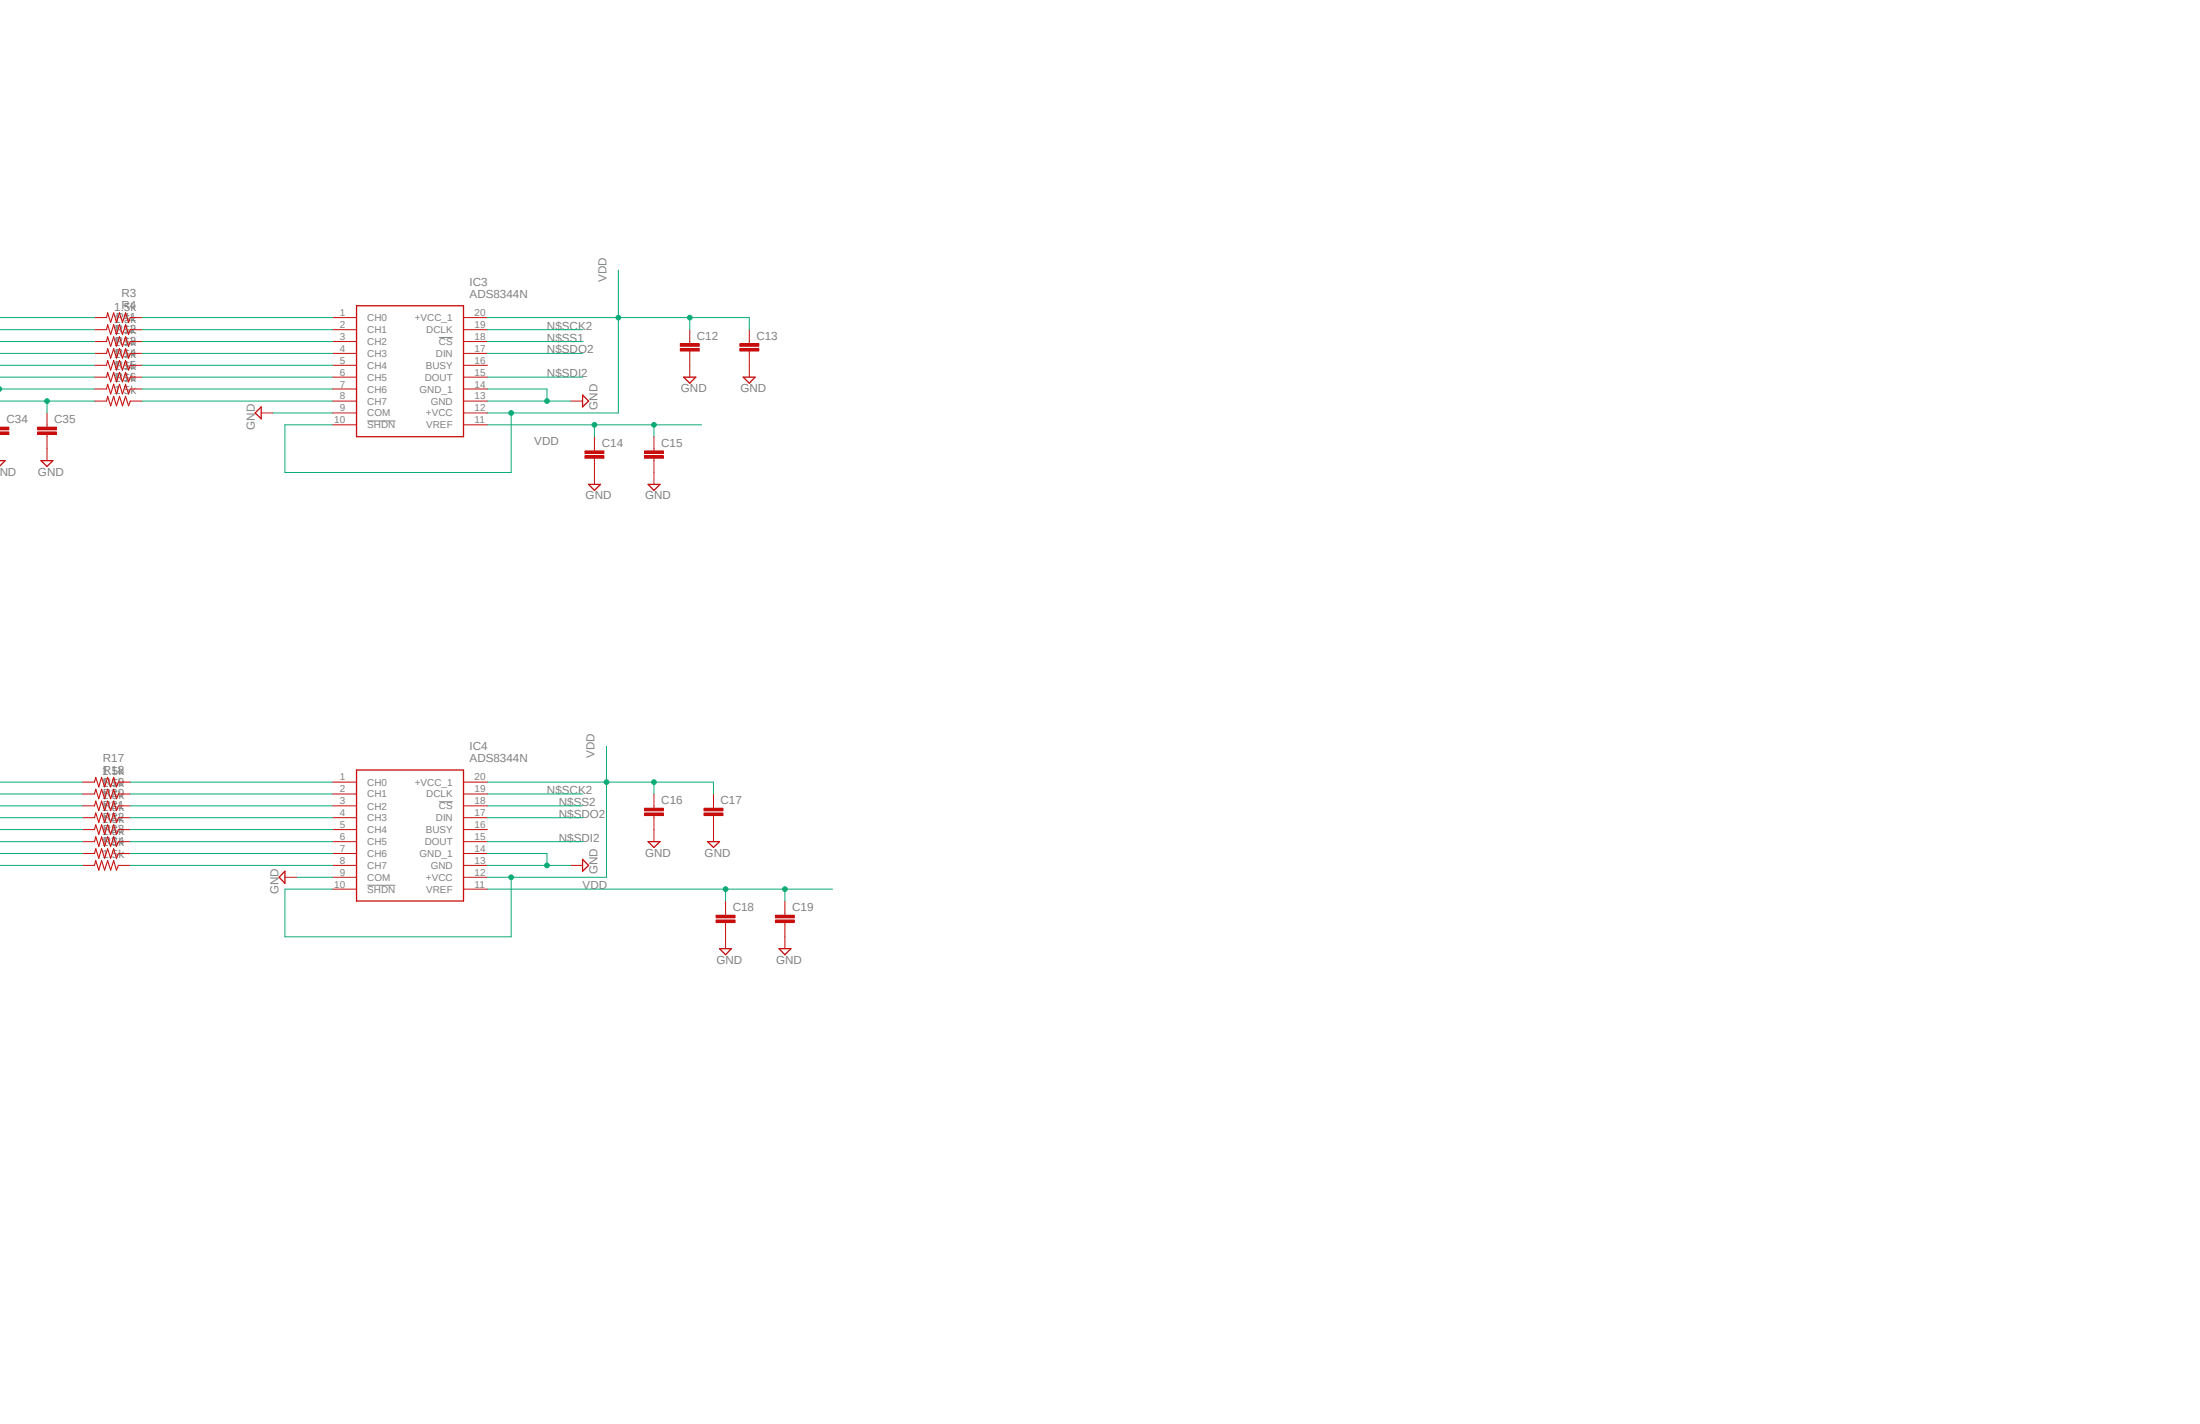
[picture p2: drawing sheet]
<svg xmlns="http://www.w3.org/2000/svg" width="432mm" height="279mm" viewBox="0 0 432 279" stroke-linecap="round" stroke-linejoin="round" font-family="sans-serif">
<path d="M163.5 0l-163.6 73.1M-.1 192.9l163.6 73.1" fill="none" stroke="#fff" stroke-width=".2"/>
<path d="M86.1 66.2h2.8M72.1 82.6h5.5M86.1 157.3h2.8M72.1 173.7h5.5" fill="none" stroke="#808080" stroke-width=".2"/>
<g fill="none" stroke="#c90d0c" stroke-width=".25">
<path d="M70 60h21v25.7h-21zM114.3 77.5l1.2 1.2-1.2 1.1zM134.2 74h2.4l-1.2 1.2zM145.9 74h2.3l-1.1 1.2zM50.1 81l1.2-1.2v2.4zM115.5 95h2.4l-1.2 1.2zM127.2 95h2.3l-1.1 1.2zM70 151.1h21v25.7h-21zM55.9 170.9v2.4l-1.1-1.2zM114.3 168.6l1.2 1.2-1.2 1.1zM127.2 165.1h2.3l-1.1 1.2zM138.9 165.1h2.3l-1.2 1.2z"/>
<path d="M141.2 186.1h2.4l-1.2 1.2zM152.9 186.1h2.3l-1.1 1.2z"/>
</g>
<g fill="none" stroke="#c90d0c" stroke-width=".2">
<path d="M65.3 62.3h4.7M65.3 64.7h4.7M65.3 67h4.7M65.3 69.3h4.7M65.3 71.7h4.7M65.3 74h4.7M65.3 76.3h4.7M65.3 78.7h4.7M91 62.3h4.7M91 64.7h4.7M91 67h4.7M91 69.3h4.7"/>
<path d="M91 71.7h4.7M91 74h4.7M91 76.3h4.7M91 78.7h4.7M112 78.7h2.3M135.4 67v.5M135.4 68.9v.4M135.4 71.7v2.3M147.1 71.7v2.3M51.3 81h2.3M65.3 81h4.7M65.3 83.4h4.7"/>
<path d="M91 81h4.7M91 83.4h4.7M116.7 92.7v2.3M128.4 92.7v2.3M65.3 153.5h4.7M65.3 155.8h4.7M65.3 158.1h4.7M91 153.5h4.7M91 155.8h4.7M91 158.1h4.7M55.9 172.1h2.4M65.3 160.4h4.7"/>
<path d="M65.3 162.8h4.7M65.3 165.1h4.7M65.3 167.5h4.7M65.3 169.8h4.7M65.3 172.1h4.7M65.3 174.5h4.7M91 160.4h4.7M91 162.8h4.7M91 165.1h4.7M91 167.5h4.7M91 169.8h4.7M91 172.1h4.7"/>
<path d="M91 174.5h4.7M112 169.8h2.3M128.4 162.8v2.3M140 162.8v2.3M142.4 183.8v2.3M154.1 183.8v2.3"/>
</g>
<path d="M133.5 68.4h3.7v.5h-3.7z" fill-rule="evenodd" fill="#c90d0c"/>
<path d="M133.5 68.4h3.7v.5h-3.7z" fill="none" stroke="#c90d0c" stroke-width=".2"/>
<path d="M133.5 67.4h3.7v.5h-3.7z" fill-rule="evenodd" fill="#c90d0c"/>
<path d="M133.5 67.4h3.7v.5h-3.7zM135.4 64.7v2.3M135.4 69.3v2.4M147.1 67v.5M147.1 68.9v.4" fill="none" stroke="#c90d0c" stroke-width=".2"/>
<path d="M145.2 68.4h3.7v.5h-3.7z" fill-rule="evenodd" fill="#c90d0c"/>
<path d="M145.2 68.4h3.7v.5h-3.7z" fill="none" stroke="#c90d0c" stroke-width=".2"/>
<path d="M145.2 67.4h3.7v.5h-3.7z" fill-rule="evenodd" fill="#c90d0c"/>
<path d="M145.2 67.4h3.7v.5h-3.7zM147.1 64.7v2.3M147.1 69.3v2.4M116.7 88v.5M116.7 89.9v.5" fill="none" stroke="#c90d0c" stroke-width=".2"/>
<path d="M114.8 89.4h3.7v.5h-3.7z" fill-rule="evenodd" fill="#c90d0c"/>
<path d="M114.8 89.4h3.7v.5h-3.7z" fill="none" stroke="#c90d0c" stroke-width=".2"/>
<path d="M114.8 88.5h3.7v.5h-3.7z" fill-rule="evenodd" fill="#c90d0c"/>
<path d="M114.8 88.5h3.7v.5h-3.7zM116.7 85.7v2.3M116.7 90.4v2.3M128.4 88v.5M128.4 89.9v.5" fill="none" stroke="#c90d0c" stroke-width=".2"/>
<path d="M126.5 89.4h3.7v.5h-3.7z" fill-rule="evenodd" fill="#c90d0c"/>
<path d="M126.5 89.4h3.7v.5h-3.7z" fill="none" stroke="#c90d0c" stroke-width=".2"/>
<path d="M126.5 88.5h3.7v.5h-3.7z" fill-rule="evenodd" fill="#c90d0c"/>
<path d="M126.5 88.5h3.7v.5h-3.7zM128.4 85.7v2.3M128.4 90.4v2.3M128.4 158.1v.5M128.4 160v.4" fill="none" stroke="#c90d0c" stroke-width=".2"/>
<path d="M126.5 159.5h3.7v.5h-3.7z" fill-rule="evenodd" fill="#c90d0c"/>
<path d="M126.5 159.5h3.7v.5h-3.7z" fill="none" stroke="#c90d0c" stroke-width=".2"/>
<path d="M126.5 158.6h3.7v.5h-3.7z" fill-rule="evenodd" fill="#c90d0c"/>
<path d="M126.5 158.6h3.7v.5h-3.7zM128.4 155.8v2.3M140 158.1v.5M140 160v.4M128.4 160.4v2.4" fill="none" stroke="#c90d0c" stroke-width=".2"/>
<path d="M138.2 159.5h3.7v.5h-3.7z" fill-rule="evenodd" fill="#c90d0c"/>
<path d="M138.2 159.5h3.7v.5h-3.7z" fill="none" stroke="#c90d0c" stroke-width=".2"/>
<path d="M138.2 158.6h3.7v.5h-3.7z" fill-rule="evenodd" fill="#c90d0c"/>
<path d="M138.2 158.6h3.7v.5h-3.7zM140 155.8v2.3M140 160.4v2.4M142.4 179.2v.4M142.4 181v.5" fill="none" stroke="#c90d0c" stroke-width=".2"/>
<path d="M140.5 180.5h3.8v.5h-3.8z" fill-rule="evenodd" fill="#c90d0c"/>
<path d="M140.5 180.5h3.8v.5h-3.8z" fill="none" stroke="#c90d0c" stroke-width=".2"/>
<path d="M140.5 179.6h3.8v.5h-3.8z" fill-rule="evenodd" fill="#c90d0c"/>
<path d="M140.5 179.6h3.8v.5h-3.8zM142.4 176.8v2.4M154.1 179.2v.4M142.4 181.5v2.3M154.1 181v.5" fill="none" stroke="#c90d0c" stroke-width=".2"/>
<path d="M152.2 180.5h3.7v.5h-3.7z" fill-rule="evenodd" fill="#c90d0c"/>
<path d="M152.2 180.5h3.7v.5h-3.7z" fill="none" stroke="#c90d0c" stroke-width=".2"/>
<path d="M152.2 179.6h3.7v.5h-3.7z" fill-rule="evenodd" fill="#c90d0c"/>
<path d="M152.2 179.6h3.7v.5h-3.7zM154.1 176.8v2.4M154.1 181.5v2.3" fill="none" stroke="#c90d0c" stroke-width=".2"/>
<path d="M-.1 84.8h1.8v.5h-1.8z" fill-rule="evenodd" fill="#c90d0c"/>
<path d="M-.1 84.8h1.8v.5h-1.8" fill="none" stroke="#c90d0c" stroke-width=".2"/>
<path d="M-.1 83.8h1.8v.5h-1.8z" fill-rule="evenodd" fill="#c90d0c"/>
<path d="M-.1 83.8h1.8v.5h-1.8M9.2 83.4v.4M9.2 85.2v.5" fill="none" stroke="#c90d0c" stroke-width=".2"/>
<path d="M7.4 84.8h3.7v.5h-3.7z" fill-rule="evenodd" fill="#c90d0c"/>
<path d="M7.4 84.8h3.7v.5h-3.7z" fill="none" stroke="#c90d0c" stroke-width=".2"/>
<path d="M7.4 83.8h3.7v.5h-3.7z" fill-rule="evenodd" fill="#c90d0c"/>
<g fill="none" stroke="#c90d0c" stroke-width=".2">
<path d="M18.5 62.3h2.4M18.5 64.7h2.4M18.5 67h2.4M18.5 69.3h2.4M18.5 71.7h2.4M18.5 74h2.4M18.5 76.3h2.4M18.5 78.7h2.4M25.6 62.3h2.3M25.6 64.7h2.3M25.6 67h2.3M25.6 69.3h2.3"/>
<path d="M25.6 71.7h2.3M25.6 74h2.3M25.6 76.3h2.3M25.6 78.7h2.3M7.4 83.8h3.7v.5h-3.7zM9.2 81v2.4M9.2 85.7v4.7M16.2 153.5h2.3M16.2 155.8h2.3M16.2 158.1h2.3M23.2 153.5h2.4M23.2 155.8h2.4"/>
<path d="M23.2 158.1h2.4M16.2 160.4h2.3M16.2 162.8h2.3M16.2 165.1h2.3M16.2 167.5h2.3M16.2 169.8h2.3M23.2 160.4h2.4M23.2 162.8h2.4M23.2 165.1h2.4M23.2 167.5h2.4M23.2 169.8h2.4"/>
</g>
<path d="M-.1 90.4h1.1l-1.1 1M8 90.4h2.4l-1.2 1.1z" fill="none" stroke="#c90d0c" stroke-width=".25"/>
<g fill="none" stroke="#c90d0c" stroke-width=".21">
<path d="M20.9 62.3l.2-.9 .6 1.8 .6-1.8 .6 1.8 .6-1.8 .5 1.8 .6-1.8 .6 1.8 .4-.9M20.9 64.7l.2-1 .6 1.9 .6-1.9 .6 1.9 .6-1.9 .5 1.9 .6-1.9 .6 1.9 .4-.9M20.9 67l.2-.9 .6 1.8 .6-1.8 .6 1.8 .6-1.8 .5 1.8 .6-1.8 .6 1.8 .4-.9M20.9 69.3l.2-.9 .6 1.9 .6-1.9 .6 1.9 .6-1.9 .5 1.9 .6-1.9 .6 1.9 .4-1M20.9 71.7l.2-1 .6 1.9 .6-1.9 .6 1.9 .6-1.9 .5 1.9 .6-1.9 .6 1.9 .4-.9M20.9 74l.2-.9 .6 1.8 .6-1.8 .6 1.8 .6-1.8 .5 1.8 .6-1.8 .6 1.8 .4-.9M20.9 76.3l.2-.9 .6 1.9 .6-1.9 .6 1.9 .6-1.9 .5 1.9 .6-1.9 .6 1.9 .4-1M20.9 78.7l.2-.9 .6 1.8 .6-1.8 .6 1.8 .6-1.8 .5 1.8 .6-1.8 .6 1.8 .4-.9M18.5 153.5l.3-1 .6 1.9 .5-1.9 .6 1.9 .6-1.9 .6 1.9 .6-1.9 .6 1.9 .3-.9M18.5 155.8l.3-.9 .6 1.8 .5-1.8 .6 1.8 .6-1.8 .6 1.8 .6-1.8 .6 1.8 .3-.9M18.5 158.1l.3-.9 .6 1.8 .5-1.8 .6 1.8 .6-1.8 .6 1.8 .6-1.8 .6 1.8 .3-.9M18.5 160.4l.3-.9 .6 1.9 .5-1.9 .6 1.9 .6-1.9 .6 1.9 .6-1.9 .6 1.9 .3-1"/>
<path d="M18.5 162.8l.3-1 .6 1.9 .5-1.9 .6 1.9 .6-1.9 .6 1.9 .6-1.9 .6 1.9 .3-.9M18.5 165.1l.3-.9 .6 1.9 .5-1.9 .6 1.9 .6-1.9 .6 1.9 .6-1.9 .6 1.9 .3-1M18.5 167.5l.3-1 .6 1.9 .5-1.9 .6 1.9 .6-1.9 .6 1.9 .6-1.9 .6 1.9 .3-.9M18.5 169.8l.3-.9 .6 1.8 .5-1.8 .6 1.8 .6-1.8 .6 1.8 .6-1.8 .6 1.8 .3-.9"/>
</g>
<path d="M95.7 76.3h11.7v2.4M95.7 78.7h16.3M53.6 81h11.7" fill="none" stroke="#0dab76" stroke-width=".2"/>
<circle cx="107.4" cy="78.7" r=".46" fill="#0dab76"/>
<g fill="none" stroke="#0dab76" stroke-width=".2">
<path d="M58.3 172.1h7M95.7 167.5h11.7v2.3M95.7 169.8h16.3"/>
<circle cx="107.4" cy="78.7" r=".46"/>
</g>
<circle cx="107.4" cy="169.8" r=".46" fill="#0dab76"/>
<g fill="none" stroke="#0dab76" stroke-width=".2">
<path d="M121.4 53v9.3M95.7 62.3h39.7M95.7 81h4.6v11.7h-44.4v-9.3h9.4"/>
<circle cx="107.4" cy="169.8" r=".46"/>
</g>
<circle cx="121.4" cy="62.3" r=".46" fill="#0dab76"/>
<g fill="none" stroke="#0dab76" stroke-width=".2">
<path d="M135.4 64.7v-2.4h11.7v2.4"/>
<circle cx="121.4" cy="62.3" r=".46"/>
</g>
<circle cx="135.4" cy="62.3" r=".46" fill="#0dab76"/>
<g fill="none" stroke="#0dab76" stroke-width=".2">
<path d="M121.4 62.3v18.7h-21.1"/>
<circle cx="135.4" cy="62.3" r=".46"/>
</g>
<circle cx="100.3" cy="81" r=".46" fill="#0dab76"/>
<g fill="none" stroke="#0dab76" stroke-width=".2">
<path d="M95.7 153.5h44.3v2.3M128.4 153.5v2.3"/>
<circle cx="100.3" cy="81" r=".46"/>
</g>
<circle cx="128.4" cy="153.5" r=".46" fill="#0dab76"/>
<g fill="none" stroke="#0dab76" stroke-width=".2">
<path d="M119 146.4v7.1"/>
<circle cx="128.4" cy="153.5" r=".46"/>
</g>
<circle cx="119" cy="153.5" r=".46" fill="#0dab76"/>
<g fill="none" stroke="#0dab76" stroke-width=".2">
<path d="M95.7 172.1h23.3M100.3 172.1v11.7h-44.4v-9.3h9.4"/>
<circle cx="119" cy="153.5" r=".46"/>
</g>
<circle cx="100.3" cy="172.1" r=".46" fill="#0dab76"/>
<g fill="none" stroke="#0dab76" stroke-width=".2">
<path d="M95.7 83.4h32.7v2.3M116.7 83.4v2.3M119 153.5v18.6"/>
<circle cx="100.3" cy="172.1" r=".46"/>
</g>
<circle cx="116.7" cy="83.4" r=".46" fill="#0dab76"/>
<g fill="none" stroke="#0dab76" stroke-width=".2">
<path d="M128.4 83.4h9.3"/>
<circle cx="116.7" cy="83.4" r=".46"/>
</g>
<circle cx="128.4" cy="83.4" r=".46" fill="#0dab76"/>
<g fill="none" stroke="#0dab76" stroke-width=".2">
<path d="M154.1 174.5v2.3M163.4 174.5h-21v2.3"/>
<circle cx="128.4" cy="83.4" r=".46"/>
</g>
<circle cx="154.1" cy="174.5" r=".46" fill="#0dab76"/>
<g fill="none" stroke="#0dab76" stroke-width=".2">
<path d="M95.7 174.5h46.7"/>
<circle cx="154.1" cy="174.5" r=".46"/>
</g>
<circle cx="142.4" cy="174.5" r=".46" fill="#0dab76"/>
<g fill="none" stroke="#0dab76" stroke-width=".2">
<path d="M-.1 62.3h18.6M-.1 74h18.6M-.1 69.3h18.6M-.1 71.7h18.6M-.1 76.3h18.6M0 67h18.5M0 64.7h18.5M95.7 67h18.6M95.7 74h18.6M95.7 64.7h18.6M95.7 69.3h18.6M95.7 158.1h18.6"/>
<path d="M95.7 155.8h18.6M95.7 165.1h18.6M95.7 160.4h18.6"/>
<circle cx="142.4" cy="174.5" r=".46"/>
</g>
<path d="M-.1 75.9a.47 .47 0 0 1 .4 .4 .47 .47 0 0 1-.4 .5z" fill-rule="evenodd" fill="#0dab76"/>
<path d="M-.1 78.7h18.6M-.1 75.9a.45 .45 0 0 1 .4 .4 .45 .45 0 0 1-.3 .5M9.2 78.7v2.3" fill="none" stroke="#0dab76" stroke-width=".2"/>
<circle cx="9.2" cy="78.7" r=".46" fill="#0dab76"/>
<g fill="none" stroke="#0dab76" stroke-width=".2">
<path d="M27.9 62.3h37.4M27.9 64.7h37.4M27.9 67h37.4M27.9 69.3h37.4M27.9 71.7h37.4M27.9 74h37.4M27.9 76.3h37.4M27.9 78.7h37.4M0 153.5h16.2M0 155.8h16.2M0 158.1h16.2M25.6 153.5h39.7"/>
<path d="M25.6 155.8h39.7M25.6 158.1h39.7M-.1 165.1h16.3M-.1 167.5h16.3M0 169.8h16.2M0 160.4h16.2M0 162.8h16.2M25.6 160.4h39.7M25.6 162.8h39.7M25.6 165.1h39.7M25.6 167.5h39.7M25.6 169.8h39.7"/>
<circle cx="9.2" cy="78.7" r=".46"/>
</g>
<g font-size="2.3" fill="#808080">
<text x="23.8" y="58.3">R3</text>
<text x="92.2" y="58.5">ADS8344N</text>
<text x="92.2" y="56.1">IC3</text>
<text x="119" y="55.3" transform="rotate(-90 119 55.3)">VDD</text>
<text x="22.4" y="61">1.5k</text>
<text x="22.4" y="63.3">1.5k</text>
<text x="22.4" y="65.6">1.5k</text>
<text x="22.6" y="65.4">R12</text>
<text x="22.7" y="63">R11</text>
<text x="23.8" y="60.7">R4</text>
<text x="107.4" y="64.7">N$SCK2</text>
<text x="22.4" y="67.9">1.5k</text>
<text x="22.4" y="70.3">1.5k</text>
<text x="22.6" y="67.7">R13</text>
<text x="22.6" y="70">R14</text>
<text x="107.4" y="67">N$SS1</text>
<text x="107.4" y="69.3">N$SDO2</text>
<text x="136.8" y="66.6">C12</text>
<text x="148.5" y="66.6">C13</text>
<text x="22.4" y="72.6">1.5k</text>
<text x="22.4" y="75">1.5k</text>
<text x="22.4" y="77.3">1.5k</text>
<text x="22.6" y="72.4">R15</text>
<text x="22.6" y="74.7">R16</text>
<text x="107.4" y="74">N$SDI2</text>
<text x="133.6" y="76.9">GND</text>
<text x="145.3" y="76.9">GND</text>
<text x="1.3" y="83">C34</text>
<text x="10.6" y="83">C35</text>
<text x="117.3" y="80.4" transform="rotate(-90 117.3 80.4)">GND</text>
<text x="50" y="84.3" transform="rotate(-90 50 84.3)">GND</text>
<text x="104.9" y="87.3">VDD</text>
<text x="118.1" y="87.7">C14</text>
<text x="129.8" y="87.7">C15</text>
<text x="-.1" y="93.3">ND</text>
<text x="7.5" y="93.3">GND</text>
<text x="114.9" y="98">GND</text>
<text x="126.6" y="98">GND</text>
<text x="20.2" y="149.5">R17</text>
<text x="92.2" y="149.6">ADS8344N</text>
<text x="92.2" y="147.2">IC4</text>
<text x="116.7" y="148.8" transform="rotate(-90 116.7 148.8)">VDD</text>
<text x="20.1" y="152.1">1.5k</text>
<text x="20.1" y="154.4">1.5k</text>
<text x="20.2" y="151.8">R18</text>
<text x="20.2" y="154.1">R19</text>
<text x="107.4" y="155.8">N$SCK2</text>
<text x="20.1" y="156.7">1.5k</text>
<text x="20.1" y="159">1.5k</text>
<text x="20.1" y="161.4">1.5k</text>
<text x="20.2" y="156.5">R20</text>
<text x="20.2" y="158.8">R21</text>
<text x="20.2" y="161.2">R22</text>
<text x="109.7" y="158.1">N$SS2</text>
<text x="109.7" y="160.4">N$SDO2</text>
<text x="129.8" y="157.8">C16</text>
<text x="141.4" y="157.8">C17</text>
<text x="20.1" y="163.7">1.5k</text>
<text x="20.1" y="166.1">1.5k</text>
<text x="20.2" y="163.5">R23</text>
<text x="20.2" y="165.8">R24</text>
<text x="109.7" y="165.1">N$SDI2</text>
<text x="20.1" y="168.4">1.5k</text>
<text x="117.3" y="171.5" transform="rotate(-90 117.3 171.5)">GND</text>
<text x="126.6" y="168.1">GND</text>
<text x="138.3" y="168.1">GND</text>
<text x="54.7" y="175.5" transform="rotate(-90 54.7 175.5)">GND</text>
<text x="114.3" y="174.5">VDD</text>
<text x="143.8" y="178.8">C18</text>
<text x="155.5" y="178.8">C19</text>
<text x="140.6" y="189.1">GND</text>
<text x="152.3" y="189.1">GND</text>
</g>
<g font-size="1.9" fill="#808080">
<text x="66.7" y="62">1</text>
<text x="66.7" y="64.3">2</text>
<text x="72.1" y="63">CH0</text>
<text x="72.1" y="65.4">CH1</text>
<text x="81.4" y="63">+VCC_1</text>
<text x="83.7" y="65.4">DCLK</text>
<text x="93.1" y="62">20</text>
<text x="93.1" y="64.3">19</text>
<text x="66.7" y="66.7">3</text>
<text x="66.7" y="69">4</text>
<text x="66.7" y="71.3">5</text>
<text x="72.1" y="67.7">CH2</text>
<text x="72.1" y="70.1">CH3</text>
<text x="85.6" y="70">DIN</text>
<text x="86.1" y="67.7">CS</text>
<text x="93.1" y="66.7">18</text>
<text x="93.1" y="69">17</text>
<text x="93.1" y="71.3">16</text>
<text x="66.7" y="73.7">6</text>
<text x="66.7" y="76">7</text>
<text x="72.1" y="72.4">CH4</text>
<text x="72.1" y="74.7">CH5</text>
<text x="72.1" y="77">CH6</text>
<text x="82.3" y="77">GND_1</text>
<text x="83.4" y="74.7">DOUT</text>
<text x="83.6" y="72.4">BUSY</text>
<text x="93.1" y="73.7">15</text>
<text x="93.1" y="76">14</text>
<text x="65.6" y="83">10</text>
<text x="66.7" y="78.4">8</text>
<text x="66.7" y="80.7">9</text>
<text x="72.1" y="79.4">CH7</text>
<text x="72.1" y="81.7">COM</text>
<text x="83.6" y="81.7">+VCC</text>
<text x="84.5" y="79.4">GND</text>
<text x="93.1" y="78.4">13</text>
<text x="93.1" y="80.7">12</text>
<text x="93.1" y="83">11</text>
<text x="72.1" y="84.1">SHDN</text>
<text x="83.7" y="84.1">VREF</text>
<text x="66.7" y="153.1">1</text>
<text x="66.7" y="155.4">2</text>
<text x="72.1" y="154.1">CH0</text>
<text x="81.4" y="154.1">+VCC_1</text>
<text x="93.1" y="153.1">20</text>
<text x="93.1" y="155.4">19</text>
<text x="66.7" y="157.8">3</text>
<text x="66.7" y="160.1">4</text>
<text x="72.1" y="156.5">CH1</text>
<text x="72.1" y="158.8">CH2</text>
<text x="72.1" y="161.2">CH3</text>
<text x="83.7" y="156.5">DCLK</text>
<text x="85.6" y="161.2">DIN</text>
<text x="86.1" y="158.8">CS</text>
<text x="93.1" y="157.8">18</text>
<text x="93.1" y="160.1">17</text>
<text x="66.7" y="162.5">5</text>
<text x="66.7" y="164.8">6</text>
<text x="66.7" y="167.1">7</text>
<text x="72.1" y="163.5">CH4</text>
<text x="72.1" y="165.8">CH5</text>
<text x="83.4" y="165.8">DOUT</text>
<text x="83.6" y="163.5">BUSY</text>
<text x="93.1" y="162.5">16</text>
<text x="93.1" y="164.8">15</text>
<text x="93.1" y="167.1">14</text>
<text x="66.7" y="169.5">8</text>
<text x="66.7" y="171.8">9</text>
<text x="72.1" y="168.1">CH6</text>
<text x="72.1" y="170.5">CH7</text>
<text x="72.1" y="172.8">COM</text>
<text x="82.3" y="168.1">GND_1</text>
<text x="83.6" y="172.8">+VCC</text>
<text x="84.5" y="170.5">GND</text>
<text x="93.1" y="169.5">13</text>
<text x="93.1" y="171.8">12</text>
<text x="65.6" y="174.2">10</text>
<text x="72.1" y="175.2">SHDN</text>
<text x="83.7" y="175.2">VREF</text>
<text x="93.1" y="174.2">11</text>
</g>
</svg>
